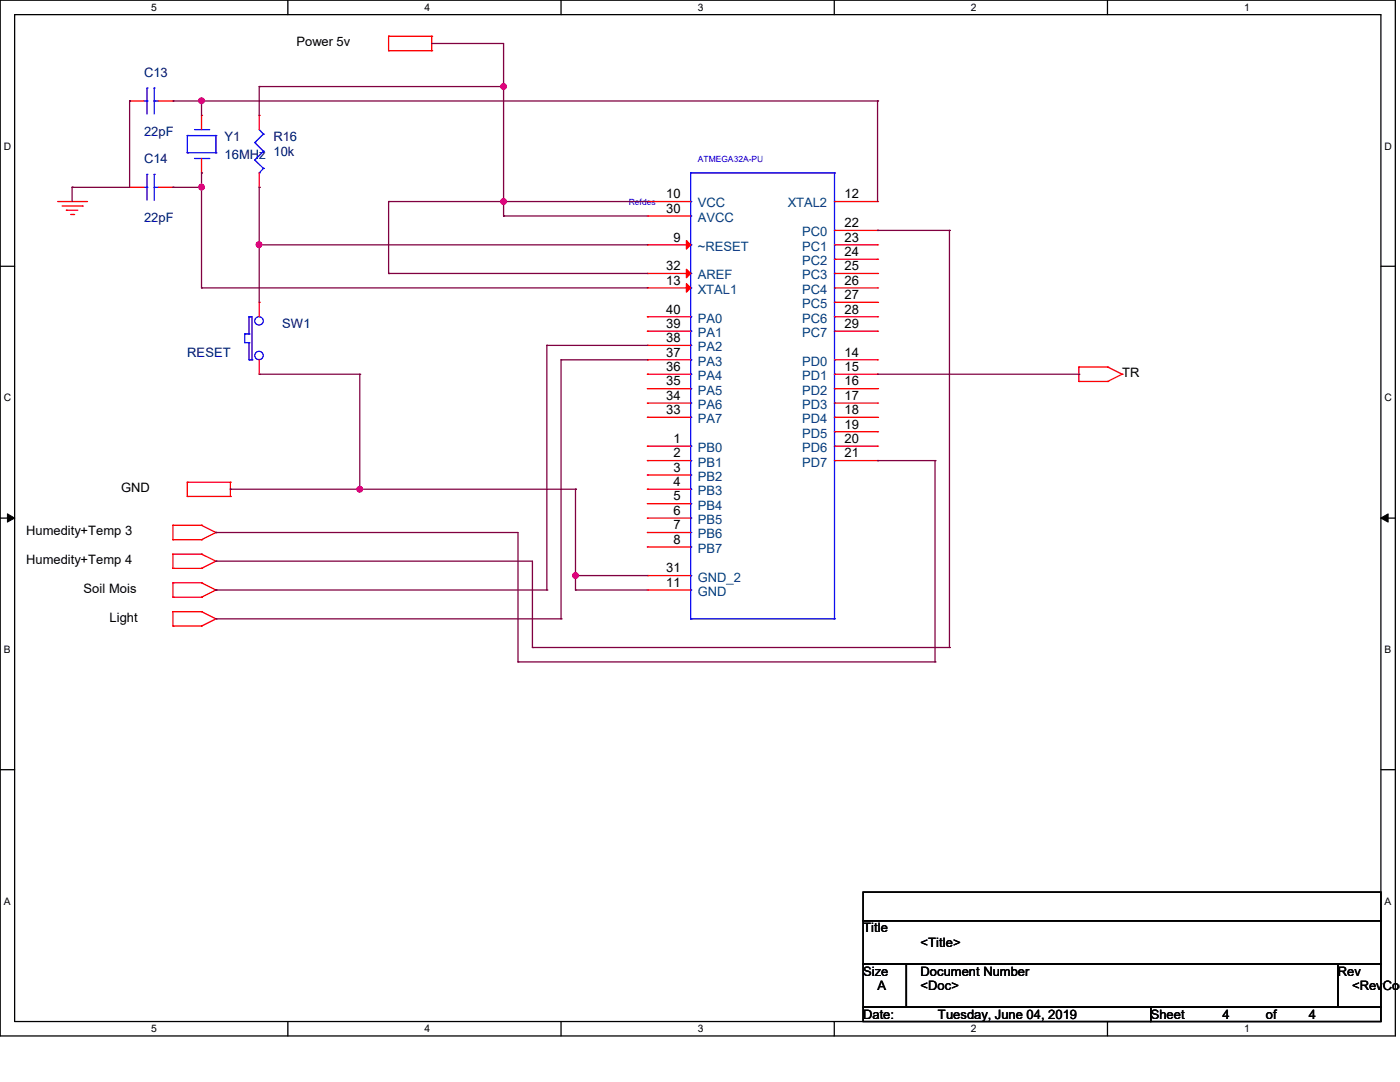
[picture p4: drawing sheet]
<svg xmlns="http://www.w3.org/2000/svg" width="279mm" height="216mm" viewBox="0 0 279 216" stroke-linecap="round" stroke-linejoin="round" font-family="sans-serif">
<path d="M0 0h278.5v206.7h-278.5zM2.9 2.9h272.7v200.9h-272.7z" fill="none" stroke="#000" stroke-width=".25"/>
<g fill="#fff">
<path d="M30.2 .3h1.1v2.3h-1.1z"/>
<path d="M30.2 204.1h1.1v2.3h-1.1z"/>
</g>
<path d="M57.4 0v2.9M57.4 203.8v2.9" fill="none" stroke="#000" stroke-width=".25"/>
<g fill="#fff">
<path d="M84.7 .3h1.1v2.3h-1.1z"/>
<path d="M84.7 204.1h1.1v2.3h-1.1z"/>
</g>
<path d="M112 0v2.9M112 203.8v2.9" fill="none" stroke="#000" stroke-width=".25"/>
<g fill="#fff">
<path d="M139.2 .3h1.1v2.3h-1.1z"/>
<path d="M139.2 204.1h1.1v2.3h-1.1z"/>
</g>
<path d="M166.5 0v2.9M166.5 203.8v2.9" fill="none" stroke="#000" stroke-width=".25"/>
<g fill="#fff">
<path d="M193.8 .3h1.1v2.3h-1.1z"/>
<path d="M193.8 204.1h1.1v2.3h-1.1z"/>
</g>
<path d="M221 0v2.9M221 203.8v2.9" fill="none" stroke="#000" stroke-width=".25"/>
<g fill="#fff">
<path d="M248.3 .3h1.1v2.3h-1.1z"/>
<path d="M248.3 204.1h1.1v2.3h-1.1z"/>
<path d="M.8 28h1.4v2.3h-1.4z"/>
<path d="M276.3 28h1.4v2.3h-1.4z"/>
<path d="M.8 78.2h1.4v2.3h-1.4z"/>
<path d="M276.3 78.2h1.4v2.3h-1.4z"/>
</g>
<path d="M0 53.1h2.9M275.6 53.1h2.9" fill="none" stroke="#000" stroke-width=".25"/>
<g fill="#fff">
<path d="M.8 128.5h1.3v2.2h-1.3z"/>
<path d="M276.3 128.5h1.3v2.2h-1.3z"/>
</g>
<path d="M0 103.4h2.9M275.6 103.4h2.9" fill="none" stroke="#000" stroke-width=".25"/>
<path d="M1.5 102.5l1.4 .9-1.4 .8zM275.6 103.4l1.4-.9v1.7z" fill="#000" stroke="#000" stroke-width=".2"/>
<g fill="#fff">
<path d="M.8 178.7h1.3v2.2h-1.3z"/>
<path d="M276.3 178.7h1.3v2.2h-1.3z"/>
</g>
<path d="M0 153.6h2.9M275.6 153.6h2.9M172.3 178h103.3v5.7h-103.3zM172.3 183.7h103.3v8.7h-103.3zM172.3 192.4h8.6v8.6h-8.6zM180.9 192.4h86.1v8.6h-86.1zM267 192.4h8.6v8.6h-8.6zM172.3 201h57.4v2.8h-57.4zM229.7 201h45.9v2.8h-45.9z" fill="none" stroke="#000" stroke-width=".25"/>
<g fill="none" stroke="#f00" stroke-width=".25">
<path d="M77.6 10.1h.1M77.6 7.2h.1M77.6 7.2h8.5M77.6 10.1h8.5M77.6 7.2v2.9M86.1 7.2h.1M86.1 10.1h.1M86.1 7.2v2.9M25.9 37.4h.1M25.9 20.2h.1M25.9 37.4h2.8M25.9 20.2h2.8"/>
<path d="M31.6 37.4h2.9M31.6 20.2h2.9M34.5 37.4h.1M34.5 20.2h.1M40.2 34.5h.1M40.2 23h.1M40.2 23v2.9M40.2 31.6v2.9M51.7 23h.1M51.7 37.4h.1M51.7 23v2.9M51.7 34.5v2.9"/>
<path d="M11.5 40.2h5.8M12.4 41.1h4M13.3 42h.1M13.3 42h2.2M14.1 42.8h.6M14.7 42.8h.1M16.4 41.1h.1M17.3 40.2h.1M129.2 48.9h.1M129.2 40.2h.1M129.2 57.4h.1M129.2 43.1h.1"/>
<path d="M129.2 54.6h.1M129.2 40.2h8.6M129.2 48.9h8.6M129.2 57.4h8.6M129.2 54.6h8.6M129.2 43.1h8.6M166.5 40.2h8.6M166.5 48.9h8.6M166.5 57.4h8.6M166.5 46h8.6M166.5 51.7h8.6M166.5 54.6h8.6"/>
<path d="M175.1 40.2h.1M175.1 46h.1M175.1 48.9h.1M175.1 51.7h.1M175.1 54.6h.1M175.1 57.4h.1M51.7 60.3h.1M51.7 74.7h.1M51.7 60.3v2.9M51.7 71.8v2.9M129.2 77.6h.1M129.2 74.7h.1"/>
<path d="M129.2 71.8h.1M129.2 68.9h.1M129.2 66.1h.1M129.2 63.2h.1M129.2 71.8h8.6M129.2 74.7h8.6M129.2 77.6h8.6M129.2 63.2h8.6M129.2 66.1h8.6M129.2 68.9h8.6M166.5 71.8h8.6M166.5 74.7h8.6"/>
<path d="M166.5 77.6h8.6M166.5 60.3h8.6M166.5 63.2h8.6M166.5 66.1h8.6M175.1 71.8h.1M175.1 74.7h.1M175.1 77.6h.1M175.1 60.3h.1M175.1 63.2h.1M175.1 66.1h.1M215.3 76.1h.1M215.3 73.2h.1"/>
<path d="M215.3 73.2h5.8M215.3 76.1h5.8M215.3 73.2v2.9M221.1 73.2h.1M221.1 76.1h.1M221.1 73.2l2.8 1.5M223.9 74.7h.1M223.9 74.7l-2.8 1.4M37.4 99.1h.1M37.4 96.2h.1M37.4 96.2h8.6M37.4 99.1h8.6"/>
<path d="M37.4 96.2v2.9M46 96.2h.1M46 99.1h.1M46 96.2v2.9M129.2 89h.1M129.2 91.9h.1M129.2 94.8h.1M129.2 97.6h.1M129.2 83.3h.1M129.2 80.4h.1M129.2 89h8.6M129.2 91.9h8.6"/>
<path d="M129.2 94.8h8.6M129.2 97.6h8.6M129.2 80.4h8.6M129.2 83.3h8.6M166.5 89h8.6M166.5 91.9h8.6M166.5 80.4h8.6M166.5 83.3h8.6M166.5 86.1h8.6M175.1 80.4h.1M175.1 83.3h.1M175.1 86.1h.1"/>
<path d="M175.1 89h.1M175.1 91.9h.1M34.5 107.7h.1M34.5 104.8h.1M34.5 113.4h.1M34.5 110.6h.1M34.5 119.2h.1M34.5 116.3h.1M34.5 104.8h5.7M34.5 107.7h5.7M34.5 104.8v2.9M34.5 110.6v2.8"/>
<path d="M34.5 116.3v2.9M34.5 110.6h5.7M34.5 113.4h5.7M34.5 116.3h5.7M34.5 119.2h5.7M40.2 104.8h.1M40.2 107.7h.1M40.2 110.6h.1M40.2 113.4h.1M40.2 116.3h.1M40.2 119.2h.1M40.2 104.8l2.9 1.5"/>
<path d="M40.2 110.6l2.9 1.4M40.2 116.3l2.9 1.4M43.1 106.3h.1M43.1 112h.1M43.1 117.7h.1M43.1 106.3l-2.9 1.4M43.1 112l-2.9 1.4M43.1 117.7l-2.9 1.5M129.2 100.5h.1M129.2 103.4h.1M129.2 106.3h.1M129.2 109.1h.1"/>
<path d="M129.2 117.7h.1M129.2 114.9h.1M129.2 100.5h8.6M129.2 103.4h8.6M129.2 106.3h8.6M129.2 109.1h8.6M129.2 117.7h8.6M129.2 114.9h8.6M34.5 124.9h.1M34.5 122h.1M34.5 122v2.9M34.5 122h5.7"/>
<path d="M34.5 124.9h5.7M40.2 122h.1M40.2 124.9h.1M40.2 122l2.9 1.5M43.1 123.5h.1M43.1 123.5l-2.9 1.4"/>
</g>
<g fill="none" stroke="#00f" stroke-width=".25">
<path d="M29.3 17.6h.1M29.3 17.6v5.1M30.8 17.6h.1M30.8 17.6v5.1M28.7 37.4h.6M28.7 20.2h.6M29.3 37.4h.1M29.3 34.8h.1M29.3 20.2h.1M29.3 34.8v5.2M30.8 34.8h.1M30.8 37.4h.1"/>
<path d="M30.8 20.2h.1M30.8 37.4h.8M30.8 34.8v5.2M30.8 20.2h.8M37.4 27.1h.1M37.4 30.5h.1M37.4 30.5h5.7M37.4 27.1h5.7M37.4 27.1v3.4M38.8 31.6h2.9M38.8 25.9h2.9M41.7 31.6h.1"/>
<path d="M41.7 25.9h.1M43.1 30.5h.1M43.1 27.1h.1M43.1 27.1v3.4M50.8 28.4h.1M50.8 31.9h.1M50.8 28.4l1.8 1.8M50.8 31.9l1.8 1.7M51.7 34.5h.1M51.7 25.9l.9 .9M52.6 26.8h.1M52.6 30.2h.1"/>
<path d="M52.6 33.6h.1M52.6 26.8l-1.8 1.6M52.6 30.2l-1.8 1.7M52.6 33.6l-.9 .9M137.8 34.5h.1M137.8 34.5v89M137.8 34.5h28.7M166.5 34.5h.1M166.5 34.5v89M137.8 40.2h.1M137.8 43.1h.1M137.8 48.9h.1"/>
<path d="M137.8 54.6h.1M137.8 57.4h.1M166.5 40.2h.1M166.5 46h.1M166.5 48.9h.1M166.5 51.7h.1M166.5 54.6h.1M166.5 57.4h.1M48.9 68.4h.1M48.9 66.6h.1M48.9 68.4h.8M48.9 66.6v1.8"/>
<path d="M48.9 66.6h.8M49.7 71.8h.1M49.7 68.4h.1M49.7 66.6h.1M49.7 63.2h.1M49.7 63.2h.6v8.6M49.7 71.8h.6M49.7 63.2v3.4M49.7 68.4v3.4M50.3 71.8h.1M137.8 63.2h.1M137.8 66.1h.1"/>
<path d="M137.8 68.9h.1M137.8 71.8h.1M137.8 74.7h.1M137.8 77.6h.1M166.5 60.3h.1M166.5 63.2h.1M166.5 66.1h.1M166.5 71.8h.1M166.5 74.7h.1M166.5 77.6h.1M137.8 80.4h.1M137.8 83.3h.1"/>
<path d="M137.8 89h.1M137.8 91.9h.1M137.8 94.8h.1M137.8 97.6h.1M166.5 80.4h.1M166.5 83.3h.1M166.5 86.1h.1M166.5 89h.1M166.5 91.9h.1M137.8 100.5h.1M137.8 103.4h.1M137.8 106.3h.1"/>
<path d="M137.8 109.1h.1M137.8 114.9h.1M137.8 117.7h.1M137.8 123.5h.1M137.8 123.5h28.7M166.5 123.5h.1"/>
<circle cx="51.7" cy="64" r=".84"/>
<circle cx="51.7" cy="70.9" r=".84"/>
</g>
<g fill="#f00" stroke="#f00" stroke-width=".25">
<path d="M137 48l.8 .9-.8 .8z"/>
<path d="M137 56.6l.8 .8-.8 .9z"/>
<path d="M137 53.7l.8 .9-.8 .8z"/>
</g>
<g fill="none" stroke="#800040" stroke-width=".25">
<path d="M51.7 17.3h.1M51.7 17.3v5.7M51.7 17.3h48.8M86.1 8.7h.1M86.1 8.7h14.4v34.4M100.5 17.3h.1M14.4 37.4h.1M14.4 37.4v2.8M25.9 20.2h.1M25.9 20.2v17.2h-11.5M34.5 20.2h.1M34.5 37.4h.1"/>
<path d="M34.5 20.2h140.6M34.5 37.4h5.7M40.2 20.2h.1M40.2 34.5h.1M40.2 37.4h.1M40.2 20.2v2.8M40.2 34.5v22.9M51.7 37.4h.1M51.7 37.4v22.9M175.1 20.2h.1M175.1 20.2v20M40.2 57.4h.1"/>
<path d="M40.2 57.4h89M51.7 48.9h.1M51.7 48.9h77.5M77.6 40.2h.1M77.6 54.6h.1M77.6 40.2h51.6M77.6 40.2v14.4M77.6 54.6h51.6M100.5 40.2h.1M100.5 43.1h.1M100.5 43.1h28.7M175.1 46h.1"/>
<path d="M175.1 46h14.4M189.5 46h.1M189.5 46v83.2M51.7 74.7h20.1M71.8 74.7h.1M71.8 74.7v22.9M109.1 68.9h.1M109.1 68.9h20.1M109.1 68.9v48.8M112 71.8h.1M112 71.8v51.7M112 71.8h17.2"/>
<path d="M175.1 74.7h40.2M215.3 74.7h.1M46 97.6h.1M46 97.6h68.9M71.8 97.6h.1M114.9 97.6h.1M114.9 97.6v20.1M175.1 91.9h.1M175.1 91.9h11.5M186.6 91.9h.1M186.6 91.9v40.2M43.1 106.3h.1"/>
<path d="M43.1 112h.1M43.1 117.7h.1M43.1 106.3h60.3v25.8M43.1 112h63.2v17.2M43.1 117.7h66M109.1 117.7h.1M114.9 114.9h.1M114.9 117.7h.1M114.9 117.7h14.3M114.9 114.9h14.3M43.1 123.5h.1M43.1 123.5h68.9"/>
<path d="M103.4 132.1h.1M103.4 132.1h83.2M106.3 129.2h.1M106.3 129.2h83.2M112 123.5h.1M186.6 132.1h.1M189.5 129.2h.1"/>
</g>
<g fill="#f0f" stroke="#f0f" stroke-width=".25">
<circle cx="40.2" cy="20.1" r=".55"/>
<circle cx="114.9" cy="114.9" r=".55"/>
<circle cx="40.2" cy="37.3" r=".55"/>
<circle cx="51.7" cy="48.8" r=".55"/>
<circle cx="100.5" cy="17.3" r=".55"/>
<circle cx="100.5" cy="40.2" r=".55"/>
<circle cx="71.8" cy="97.6" r=".55"/>
</g>
<g font-size="2.6">
<text x="59.2" y="9.3">Power 5v</text>
<text x="133" y="39.6">10</text>
<text x="168.5" y="39.6">12</text>
<text x="133" y="42.5">30</text>
<text x="168.5" y="45.3">22</text>
<text x="133" y="53.9">32</text>
<text x="134.4" y="48.2">9</text>
<text x="168.5" y="48.2">23</text>
<text x="168.5" y="51.1">24</text>
<text x="168.5" y="53.9">25</text>
<text x="133" y="56.8">13</text>
<text x="168.5" y="56.8">26</text>
<text x="168.5" y="59.7">27</text>
<text x="133" y="65.4">39</text>
<text x="133" y="62.6">40</text>
<text x="168.5" y="62.6">28</text>
<text x="168.5" y="65.4">29</text>
<text x="133" y="71.2">37</text>
<text x="133" y="68.3">38</text>
<text x="168.5" y="71.2">14</text>
<text x="133" y="76.9">35</text>
<text x="133" y="74">36</text>
<text x="168.5" y="74">15</text>
<text x="168.5" y="76.9">16</text>
<text x="223.9" y="75.3">TR</text>
<text x="133" y="82.6">33</text>
<text x="133" y="79.8">34</text>
<text x="168.5" y="79.8">17</text>
<text x="168.5" y="82.6">18</text>
<text x="134.4" y="88.4">1</text>
<text x="168.5" y="85.5">19</text>
<text x="168.5" y="88.4">20</text>
<text x="134.4" y="91.3">2</text>
<text x="134.4" y="94.1">3</text>
<text x="168.5" y="91.3">21</text>
<text x="24.2" y="98.3">GND</text>
<text x="134.4" y="97">4</text>
<text x="134.4" y="99.9">5</text>
<text x="5.2" y="106.8">Humedity+Temp 3</text>
<text x="134.4" y="102.7">6</text>
<text x="134.4" y="105.6">7</text>
<text x="5.2" y="112.6">Humedity+Temp 4</text>
<text x="134.4" y="108.5">8</text>
<text x="16.7" y="118.3">Soil Mois</text>
<text x="133" y="117.1">11</text>
<text x="133" y="114.2">31</text>
<text x="21.8" y="124.1">Light</text>
<text x="172.3" y="186.1">Title</text>
<text x="183.7" y="188.9">&lt;Title&gt;</text>
<text x="172.3" y="194.7">Size</text>
<text x="175.1" y="197.6">A</text>
<text x="183.7" y="194.7">Document Number</text>
<text x="183.7" y="197.6">&lt;Doc&gt;</text>
<text x="267" y="194.7">Rev</text>
<text x="269.8" y="197.6">&lt;RevCod</text>
<text x="172.3" y="203.3">Date:</text>
<text x="187.2" y="203.3">Tuesday, June 04, 2019</text>
<text x="229.7" y="203.3">Sheet</text>
<text x="244" y="203.3">4</text>
<text x="252.6" y="203.3">of</text>
<text x="261.2" y="203.3">4</text>
</g>
<g font-size="2.6" fill="#000080">
<text x="28.7" y="15.3">C13</text>
<text x="28.7" y="27.1">22pF</text>
<text x="44.8" y="28.2">Y1</text>
<text x="54.6" y="28.2">R16</text>
<text x="28.7" y="32.5">C14</text>
<text x="44.8" y="31.7">16MHz 10k</text>
<text x="28.7" y="44.3">22pF</text>
<text x="56.3" y="65.5">SW1</text>
<text x="37.4" y="71.2">RESET</text>
</g>
<g font-size="2.6" fill="#004080">
<text x="139.3" y="41.4">VCC</text>
<text x="157.2" y="41.4">XTAL2</text>
<text x="139.3" y="44.3">AVCC</text>
<text x="160.1" y="47.2">PC0</text>
<text x="139.3" y="50">~RESET</text>
<text x="160.1" y="50">PC1</text>
<text x="160.1" y="52.9">PC2</text>
<text x="139.3" y="58.6">XTAL1</text>
<text x="139.3" y="55.8">AREF</text>
<text x="160.1" y="55.8">PC3</text>
<text x="160.1" y="58.6">PC4</text>
<text x="139.3" y="64.4">PA0</text>
<text x="160.1" y="61.5">PC5</text>
<text x="160.1" y="64.4">PC6</text>
<text x="139.3" y="70.1">PA2</text>
<text x="139.3" y="67.3">PA1</text>
<text x="160.1" y="67.3">PC7</text>
<text x="139.3" y="75.9">PA4</text>
<text x="139.3" y="73">PA3</text>
<text x="160.1" y="73">PD0</text>
<text x="160.1" y="75.9">PD1</text>
<text x="139.3" y="81.6">PA6</text>
<text x="139.3" y="78.7">PA5</text>
<text x="160.1" y="78.7">PD2</text>
<text x="160.1" y="81.6">PD3</text>
<text x="139.3" y="84.5">PA7</text>
<text x="160.1" y="84.5">PD4</text>
<text x="160.1" y="87.3">PD5</text>
<text x="139.3" y="90.2">PB0</text>
<text x="139.3" y="93.1">PB1</text>
<text x="139.3" y="96">PB2</text>
<text x="160.1" y="90.2">PD6</text>
<text x="160.1" y="93.1">PD7</text>
<text x="139.3" y="98.8">PB3</text>
<text x="139.3" y="101.7">PB4</text>
<text x="139.3" y="104.6">PB5</text>
<text x="139.3" y="107.4">PB6</text>
<text x="139.3" y="110.3">PB7</text>
<text x="139.3" y="118.9">GND</text>
<text x="139.3" y="116">GND_2</text>
</g>
<g font-size="2.1">
<text x="30.2" y="2.2">5</text>
<text x="84.7" y="2.2">4</text>
<text x="139.2" y="2.2">3</text>
<text x="193.8" y="2.2">2</text>
<text x="248.3" y="2.2">1</text>
<text x=".8" y="29.8">D</text>
<text x="276.3" y="29.8">D</text>
<text x=".8" y="80.1">C</text>
<text x="276.3" y="80.1">C</text>
<text x=".8" y="130.3">B</text>
<text x="276.3" y="130.3">B</text>
<text x=".8" y="180.5">A</text>
<text x="276.3" y="180.5">A</text>
<text x="30.2" y="206">5</text>
<text x="84.7" y="206">4</text>
<text x="139.2" y="206">3</text>
<text x="193.8" y="206">2</text>
<text x="248.3" y="206">1</text>
</g>
<g font-size="1.7" fill="#00f">
<text x="139.3" y="32.3">ATMEGA32A-PU</text>
<text x="125.5" y="40.9">Refdes</text>
</g>
</svg>
